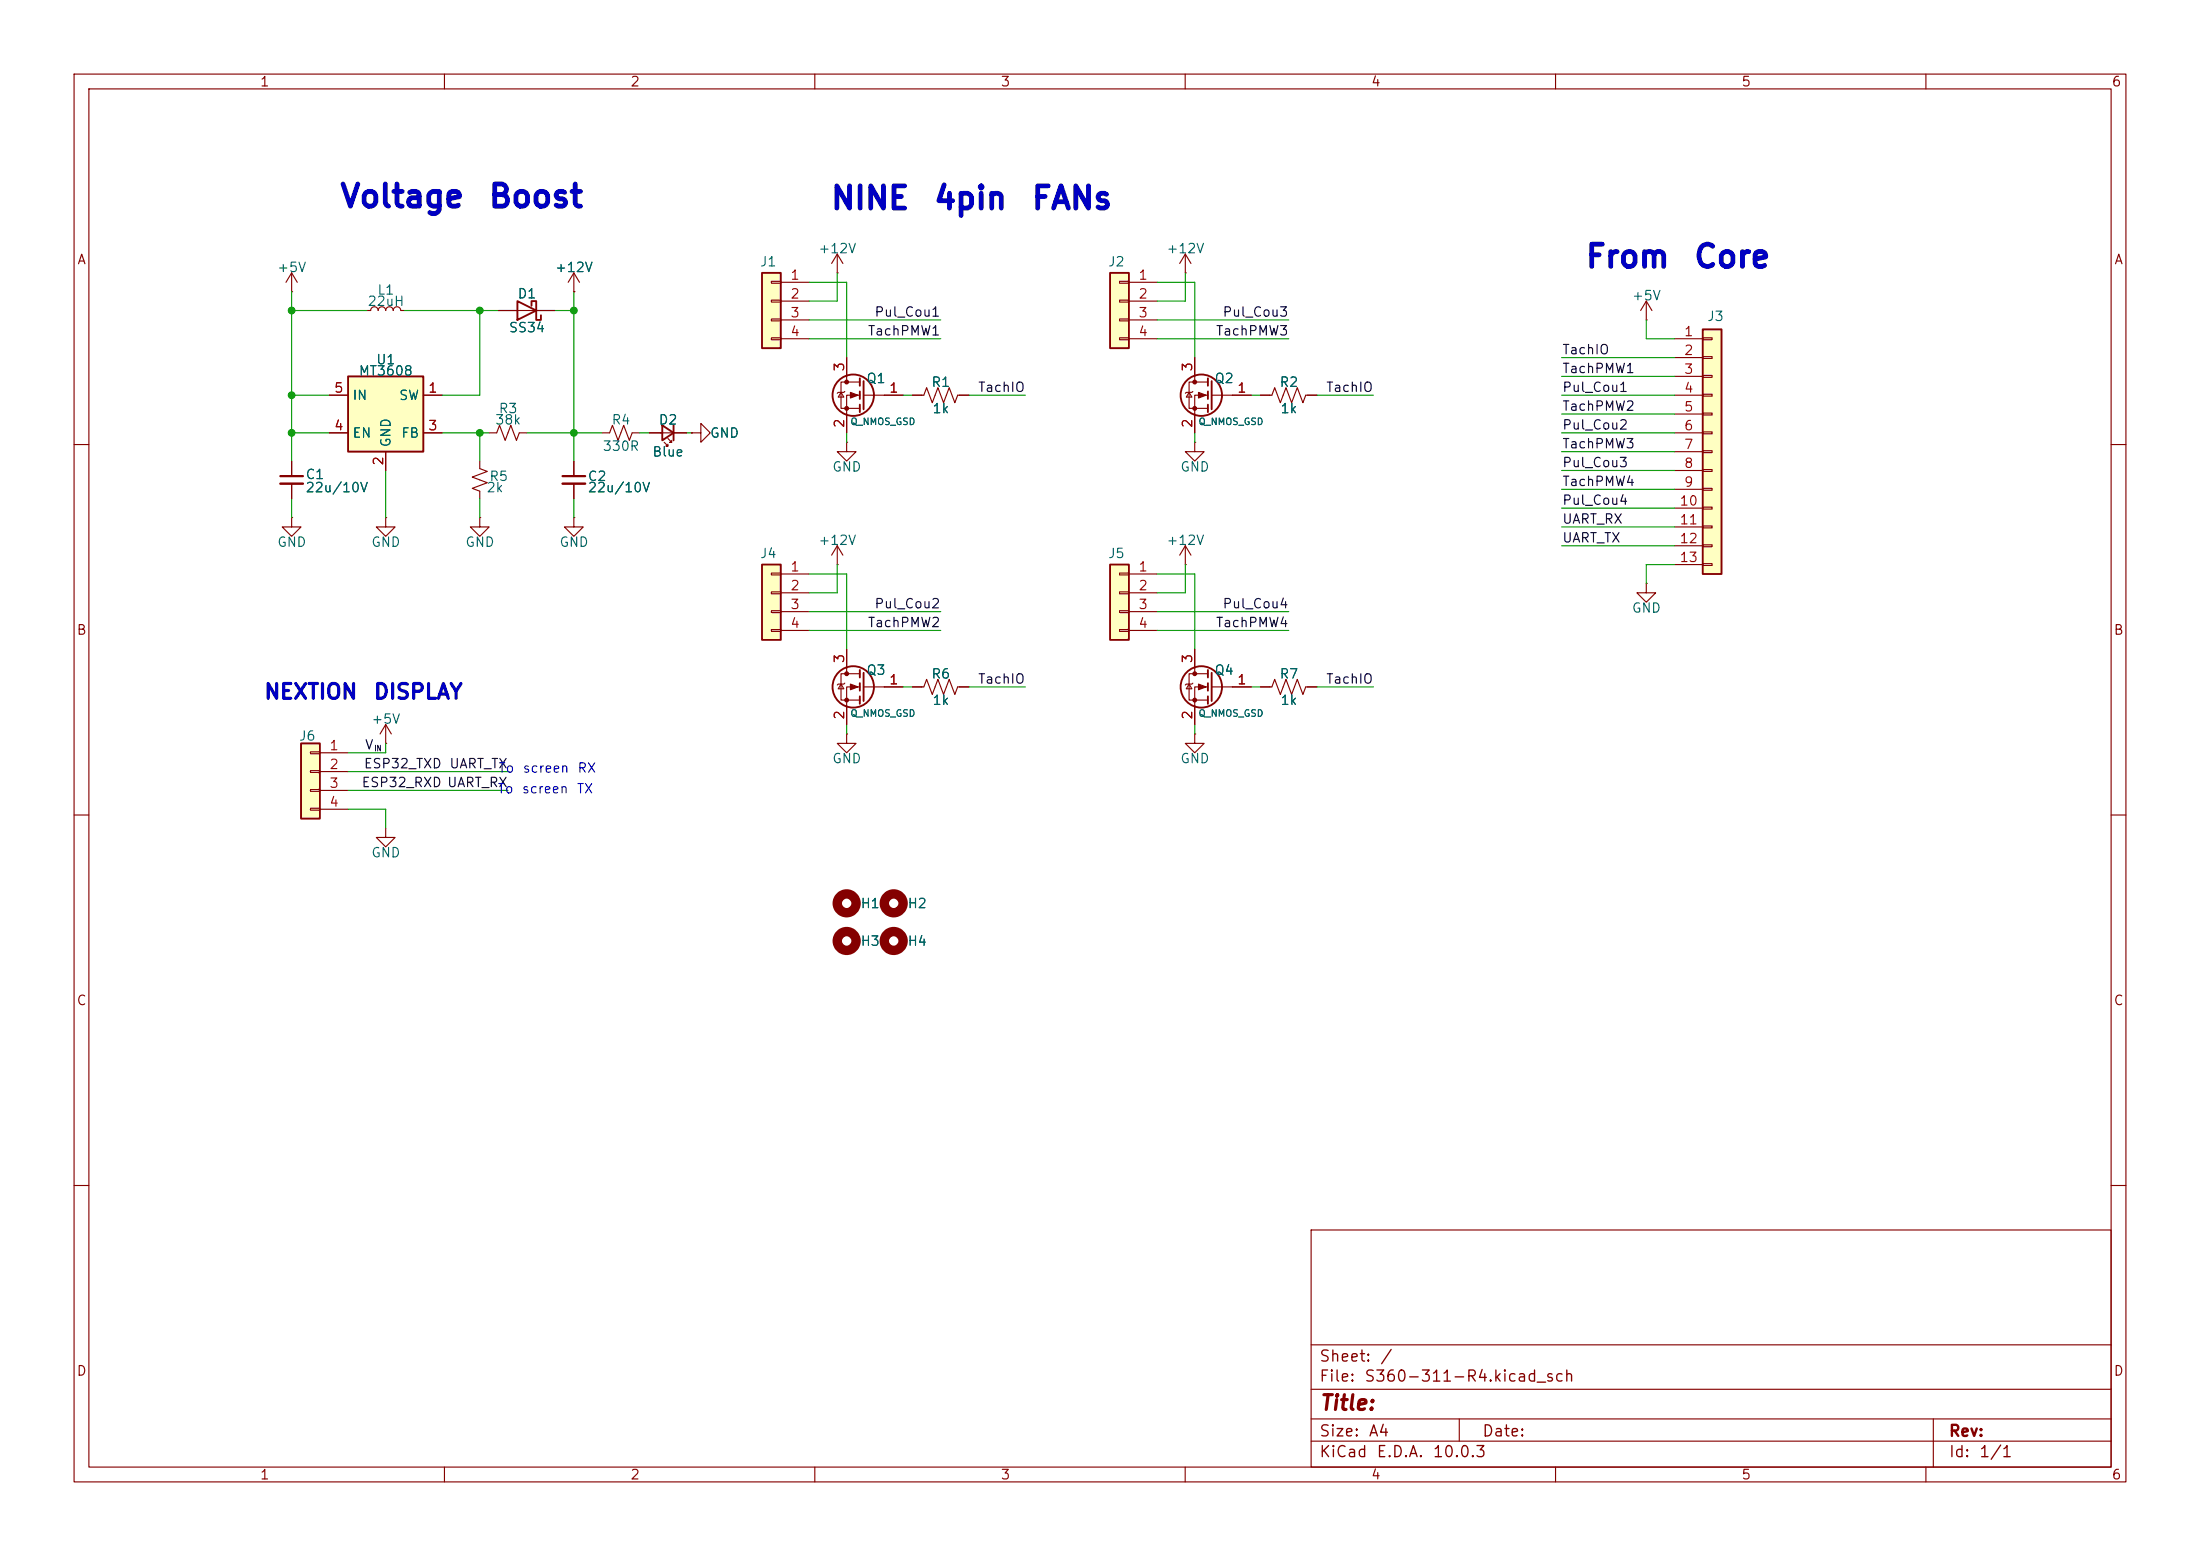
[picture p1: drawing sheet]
<svg xmlns="http://www.w3.org/2000/svg" width="297mm" height="210mm" viewBox="0 0 297 210" stroke-linecap="round" stroke-linejoin="round" font-family="sans-serif">
<g fill="none" stroke="#840000" stroke-width=".15">
<path d="M10 10h277v190h-277zM12 12h273v186h-273zM60 10v2M110 10v2M160 10v2M210 10v2M260 10v2M49.5 41.9h.5a.51 .51 0 0 1 .5-.5 .51 .51 0 0 1 .6 .5 .51 .51 0 0 1 .5-.5 .51 .51 0 0 1 .5 .5 .51 .51 0 0 1 .5-.5 .51 .51 0 0 1 .5 .5 .51 .51 0 0 1 .5-.5 .51 .51 0 0 1 .5 .5h.5M10 60h2M285 60h2M10 110h2M285 110h2"/>
<path d="M10 160h2M177 166h108v32h-108zM285 160h2M60 198v2M110 198v2M160 198v2M177 194.5h108M177 191.5h108M177 187.5h108M177 181.5h108M197 191.5v3M210 198v2"/>
<path d="M260 198v2M261 191.5v6.5"/>
</g>
<path d="M149.9 36.8h2.5v10.2h-2.5z" fill="#ffffc2"/>
<g fill="none" stroke="#840000" stroke-width=".25">
<path d="M149.9 36.8h2.5v10.2h-2.5zM116.1 51.1v1M116.1 52.8v1M116.1 54.6v1M116.6 51.4v3.8M163.1 51.1v1M163.1 52.8v1M163.1 54.6v1M163.6 51.4v3.8M163.1 90.4v1M163.1 92.2v1M163.1 94v1"/>
<path d="M163.6 90.8v3.8"/>
<circle cx="115.2" cy="53.3" r="2.79"/>
<circle cx="162.2" cy="53.3" r="2.79"/>
<circle cx="162.2" cy="92.7" r="2.79"/>
</g>
<g fill="none" stroke="#840000" stroke-width=".15">
<path d="M39.4 39.4h.1M39.4 36.8l-.8 1.3M39.4 36.8l.7 1.3M39.4 36.8v2.6M77.5 39.4h.1M77.5 36.8l-.8 1.3M77.5 36.8l.7 1.3M77.5 36.8v2.6M113 36.8h.1M113 34.3l.8 1.3M113 34.3l-.7 1.3M113 34.3v2.5"/>
<path d="M151.1 38h1.3v.2h-1.3zM152.4 38.1h3.8M160 36.8h.1M160 34.3v2.5M160 34.3l.8 1.3M160 34.3l-.7 1.3M66 58.4h1.1l.3-1 .8 2 .8-2 .7 2 .4-1h1M113.5 53l.4 .6h-.7zM114 52.8l-.1 .2h-.7l-.2 .1M114.3 59.7v1.3h1.3l-1.3 1.2-1.3-1.2h1.3M114.3 59.7h.1M114.3 48.3v3.3"/>
<path d="M116.1 51.6h-2.6v3.5h2.6M116.1 53.3h-1.8v5.1M116.6 53.3h5.3M123.2 53.3h1.5l.4-1 .8 2.1 .7-2.1 .8 2.1 .7-2.1 .8 2.1 .4-1.1h1.5M151.1 40.5h1.3v.3h-1.3zM151.1 43.1h1.3v.2h-1.3zM151.1 45.6h1.3v.2h-1.3zM152.4 40.6h3.8M152.4 43.2h3.8M152.4 45.7h3.8M160.5 53l.4 .6h-.8zM161 52.8l-.1 .2h-.8l-.1 .1"/>
<path d="M161.3 59.7v1.3h1.3l-1.3 1.2-1.3-1.2h1.3M161.3 59.7h.1M161.3 48.3v3.3M163.1 51.6h-2.6v3.5h2.6M163.1 53.3h-1.8v5.1M163.6 53.3h5.3M170.2 53.3h1.5l.4-1 .7 2.1 .8-2.1 .8 2.1 .7-2.1 .8 2.1 .4-1.1h1.5M222.2 43.2h.1M222.2 40.6l-.7 1.3M222.2 40.6l.8 1.3M222.2 40.6v2.6M52.1 69.9v1.2h1.2l-1.2 1.3-1.3-1.3h1.3"/>
<path d="M52.1 69.9h.1M160 76.2h.1M160 73.7l.8 1.2M160 73.7l-.7 1.2M160 73.7v2.5M222.2 78.7v1.3h1.3l-1.3 1.3-1.2-1.3h1.2M222.2 78.7h.1M160.5 92.3l.4 .7h-.8zM161 92.2l-.1 .1h-.8l-.1 .2M161.3 99.1v1.2h1.3l-1.3 1.3-1.3-1.3h1.3M161.3 99.1h.1M161.3 87.6v3.3"/>
<path d="M163.1 90.9h-2.6v3.6h2.6M163.1 92.7h-1.8v5.1M163.6 92.7h5.3M170.2 92.7h1.5l.4-1 .7 2 .8-2 .8 2 .7-2 .8 2 .4-1h1.5"/>
</g>
<g fill="#840000" stroke="#840000" stroke-width=".15">
<path d="M161.8 53l1 .3-1 .4z"/>
<path d="M114.8 53l1 .3-1 .4z"/>
<path d="M161.8 92.3l1 .4-1 .4z"/>
<circle cx="161.3" cy="51.6" r=".25"/>
<circle cx="161.3" cy="55.1" r=".25"/>
<circle cx="114.3" cy="51.6" r=".25"/>
<circle cx="114.3" cy="55.1" r=".25"/>
<circle cx="161.3" cy="90.9" r=".25"/>
<circle cx="161.3" cy="94.5" r=".25"/>
</g>
<path d="M102.9 36.8h2.5v10.2h-2.5z" fill="#ffffc2"/>
<path d="M102.9 36.8h2.5v10.2h-2.5zM69.8 40.6l2.6 1.3-2.6 1.3zM71.8 41.3v-.7h.6v2.6h.6v-.7" fill="none" stroke="#840000" stroke-width=".25"/>
<g fill="none" stroke="#840000" stroke-width=".15">
<path d="M104.1 38h1.3v.2h-1.3zM105.4 38.1h3.8M67.3 41.9h7.6M104.1 40.5h1.3v.3h-1.3zM104.1 43.1h1.3v.2h-1.3zM104.1 45.6h1.3v.2h-1.3zM105.4 40.6h3.8M105.4 43.2h3.8M105.4 45.7h3.8M77.5 69.9v1.2h1.2l-1.2 1.3-1.3-1.3h1.3M77.5 69.9h.1M77.5 62.2v2.1"/>
<path d="M77.5 65.3v2M123.2 92.7h1.5l.4-1 .8 2 .7-2 .8 2 .7-2 .8 2 .4-1h1.5"/>
</g>
<path d="M75.9 64.3h3.1" fill="none" stroke="#840000" stroke-width=".3"/>
<path d="M75.9 65.3h3.1" fill="none" stroke="#840000" stroke-width=".33"/>
<path d="M229.9 44.5h2.5v33h-2.5z" fill="#ffffc2"/>
<path d="M229.9 44.5h2.5v33h-2.5z" fill="none" stroke="#840000" stroke-width=".25"/>
<g fill="none" stroke="#840000" stroke-width=".15">
<path d="M81.3 58.4h1l.4-1 .7 2 .8-2 .8 2 .3-1h1.1M226.1 45.7h3.8M226.1 48.3h3.8M226.1 50.8h3.8M226.1 53.3h3.8M226.1 55.9h3.8M226.1 58.4h3.8M229.9 45.6h1.2v.2h-1.2zM229.9 48.1h1.2v.3h-1.2zM229.9 50.7h1.2v.2h-1.2zM229.9 53.2h1.2v.3h-1.2zM229.9 55.8h1.2v.2h-1.2z"/>
<path d="M229.9 58.3h1.2v.2h-1.2zM39.4 62.2v2.1M39.4 65.3v2M113 76.2h.1M113 73.7l.8 1.2M113 73.7l-.7 1.2M113 73.7v2.5M226.1 61h3.8M226.1 63.5h3.8M226.1 66h3.8M226.1 68.6h3.8M226.1 71.1h3.8"/>
<path d="M226.1 73.7h3.8M226.1 76.2h3.8M229.9 60.8h1.2v.3h-1.2zM229.9 63.4h1.2v.2h-1.2zM229.9 65.9h1.2v.3h-1.2zM229.9 68.5h1.2v.2h-1.2zM229.9 71h1.2v.2h-1.2zM229.9 73.5h1.2v.3h-1.2zM229.9 76.1h1.2v.2h-1.2zM52.1 97.8l-.8 1.3M52.1 97.8l.7 1.3M52.1 97.8v2.5"/>
<path d="M52.1 100.3h.1"/>
</g>
<path d="M37.8 64.3h3.1" fill="none" stroke="#840000" stroke-width=".3"/>
<path d="M37.8 65.3h3.1" fill="none" stroke="#840000" stroke-width=".33"/>
<path d="M102.9 76.2h2.5v10.2h-2.5z" fill="#ffffc2"/>
<path d="M89.4 57.4l1.5 1-1.5 1zM90.9 57.4v2M102.9 76.2h2.5v10.2h-2.5z" fill="none" stroke="#840000" stroke-width=".25"/>
<path d="M87.6 58.4h5.1M89.7 59.7l.5 .5h-.3h.3v-.3M90.2 59.2l.5 .5h-.3h.3v-.3M104.1 77.3h1.3v.3h-1.3zM104.1 79.9h1.3v.2h-1.3zM105.4 77.5h3.8M104.1 82.4h1.3v.3h-1.3zM104.1 85h1.3v.2h-1.3zM105.4 80h3.8M105.4 82.6h3.8M105.4 85.1h3.8" fill="none" stroke="#840000" stroke-width=".15"/>
<path d="M149.9 76.2h2.5v10.2h-2.5z" fill="#ffffc2"/>
<path d="M149.9 76.2h2.5v10.2h-2.5z" fill="none" stroke="#840000" stroke-width=".25"/>
<path d="M39.4 69.9v1.2h1.2l-1.2 1.3-1.3-1.3h1.3M39.4 69.9h.1M64.8 62.2v1l1 .4-2 .8 2 .8-2 .7 1 .4v1M151.1 77.3h1.3v.3h-1.3zM151.1 79.9h1.3v.2h-1.3zM152.4 77.5h3.8M151.1 82.4h1.3v.3h-1.3zM151.1 85h1.3v.2h-1.3zM152.4 80h3.8M152.4 82.6h3.8M152.4 85.1h3.8" fill="none" stroke="#840000" stroke-width=".15"/>
<path d="M47 50.8h10.1v10.2h-10.1z" fill="#ffffc2"/>
<g fill="none" stroke="#840000" stroke-width=".25">
<path d="M47 50.8h10.1v10.2h-10.1zM116.1 90.4v1M116.1 92.2v1M116.1 94v1M116.6 90.8v3.8"/>
<circle cx="115.2" cy="92.7" r="2.79"/>
</g>
<g fill="none" stroke="#840000" stroke-width=".15">
<path d="M44.4 53.3h2.6M44.4 58.4h2.6M57.1 53.3h2.6M57.1 58.4h2.6M93.3 58.4h1.3v-1.2l1.3 1.2-1.3 1.3v-1.3M93.3 58.4h.1M52.1 61v2.5M64.8 69.9v1.2h1.2l-1.2 1.3-1.3-1.3h1.3M64.8 69.9h.1M113.5 92.3l.4 .7h-.7zM114 92.2l-.1 .1h-.7l-.2 .2M114.3 87.6v3.3"/>
<path d="M116.1 90.9h-2.6v3.6h2.6M116.1 92.7h-1.8v5.1M116.6 92.7h5.3"/>
</g>
<g fill="#840000" stroke="#840000" stroke-width=".15">
<path d="M114.8 92.3l1 .4-1 .4z"/>
<circle cx="114.3" cy="90.9" r=".25"/>
<circle cx="114.3" cy="94.5" r=".25"/>
</g>
<path d="M40.6 100.3h2.6v10.2h-2.6z" fill="#ffffc2"/>
<path d="M40.6 100.3h2.6v10.2h-2.6z" fill="none" stroke="#840000" stroke-width=".25"/>
<g fill="none" stroke="#840000" stroke-width=".15">
<path d="M77.5 39.4h.1M44.4 53.3h2.6M44.4 58.4h2.6M57.1 53.3h2.6M57.1 58.4h2.6M67.3 41.9h2.5M72.4 41.9h2.5M87.6 58.4h1.8M90.9 58.4h1.8M93.3 58.4h.1M114.3 48.3v2.5M114.3 55.9v2.5"/>
<path d="M119.4 53.3h2.5M123.2 53.3h1.3M129.5 53.3h1.3M161.3 48.3v2.5M161.3 55.9v2.5M166.4 53.3h2.5M170.2 53.3h1.2M176.5 53.3h1.3M39.4 62.2v2.1M39.4 65.3v2M52.1 61v2.5M77.5 62.2v2.1"/>
<path d="M77.5 65.3v2M114.3 99.1v1.2h1.3l-1.3 1.3-1.3-1.3h1.3M114.3 99.1h.1M114.3 87.6v2.6M114.3 95.3v2.5M119.4 92.7h2.5M123.2 92.7h1.3M129.5 92.7h1.3M161.3 87.6v2.6M161.3 95.3v2.5M166.4 92.7h2.5M170.2 92.7h1.2"/>
<path d="M176.5 92.7h1.3M41.9 101.5h1.3v.2h-1.3zM41.9 104h1.3v.3h-1.3zM41.9 106.6h1.3v.2h-1.3zM41.9 109.1h1.3v.2h-1.3zM43.2 101.6h3.8M43.2 104.1h3.8M43.2 106.7h3.8M43.2 109.2h3.8M52.1 111.8v1.2h-1.3l1.3 1.3 1.2-1.3h-1.2"/>
</g>
<g fill="none" stroke="#840000" stroke-width="1.3">
<circle cx="114.3" cy="121.9" r="1.27"/>
<circle cx="114.3" cy="127" r="1.27"/>
<circle cx="120.6" cy="121.9" r="1.27"/>
<circle cx="120.6" cy="127" r="1.27"/>
</g>
<g fill="none" stroke="#009600" stroke-width=".15">
<path d="M39.4 39.4v22.8M77.5 39.4v22.8M109.2 38.1h5.1v10.2M113 36.8v3.8h-3.8M156.2 38.1h5.1v10.2M160 36.8v3.8h-3.8M39.4 53.3h5M39.4 41.9h10.1M39.4 58.4h5M54.6 41.9h12.7M59.7 58.4h6.3M64.8 41.9v11.4h-5.1"/>
<path d="M64.8 58.4v3.8M71.1 58.4h10.2M74.9 41.9h2.6M86.4 58.4h1.2M92.7 58.4h.6M109.2 45.7h17.8M109.2 43.2h17.8M114.3 58.4v1.3M121.9 53.3h1.3M130.8 53.3h7.6M156.2 45.7h17.8M156.2 43.2h17.8"/>
<path d="M161.3 58.4v1.3M168.9 53.3h1.3M177.8 53.3h7.6M210.8 53.3h15.3M210.8 50.8h15.3M210.8 58.4h15.3M210.8 48.3h15.3M210.8 55.9h15.3M222.2 43.2v2.5h3.9M39.4 67.3v2.6M52.1 63.5v6.4M64.8 67.3v2.6"/>
<path d="M77.5 67.3v2.6M109.2 77.5h5.1v10.1M113 76.2v3.8h-3.8M156.2 77.5h5.1v10.1M160 76.2v3.8h-3.8M210.8 63.5h15.3M210.8 73.7h15.3M210.8 68.6h15.3M210.8 66h15.3M210.8 71.1h15.3M210.8 61h15.3M226.1 76.2h-3.9v2.5"/>
<path d="M109.2 85.1h17.8M109.2 82.6h17.8M114.3 97.8v1.3M121.9 92.7h1.3M130.8 92.7h7.6M156.2 85.1h17.8M156.2 82.6h17.8M161.3 97.8v1.3M168.9 92.7h1.3M177.8 92.7h7.6M47 109.2h5.1v2.6M47 106.7h21.6"/>
<path d="M47 104.1h21.6M52.1 100.3v1.3h-5.1"/>
</g>
<g fill="#009600" stroke="#009600" stroke-width=".14">
<circle cx="77.5" cy="41.9" r=".46"/>
<circle cx="39.4" cy="53.3" r=".46"/>
<circle cx="39.4" cy="41.9" r=".46"/>
<circle cx="64.8" cy="41.9" r=".46"/>
<circle cx="39.4" cy="58.4" r=".46"/>
<circle cx="77.5" cy="58.4" r=".46"/>
<circle cx="64.8" cy="58.4" r=".46"/>
</g>
<g font-size="3" fill="#0000c2">
<text x="45.7" y="28.7">Voltage</text>
<text x="65.8" y="28.7">Boost</text>
<text x="112" y="29">NINE</text>
<text x="125.9" y="29">4pin</text>
<text x="139.1" y="29">FANs</text>
<text x="213.9" y="36.9">From</text>
<text x="228.5" y="36.9">Core</text>
</g>
<g font-size="2" fill="#0000c2">
<text x="35.5" y="94.9">NEXTION</text>
<text x="50.3" y="94.9">DISPLAY</text>
</g>
<text font-size="2" fill="#840000" x="178" y="190.8">Title:</text>
<g font-size="1.5" fill="#840000">
<text x="178" y="184.2">Sheet:</text>
<text x="186.2" y="184.2">/</text>
<text x="178" y="186.9">File:</text>
<text x="184.1" y="186.9">S360-311-R4.kicad_sch</text>
<text x="178" y="197.1">KiCad</text>
<text x="178" y="194.3">Size:</text>
<text x="184.7" y="194.3">A4</text>
<text x="185.7" y="197.1">E.D.A.</text>
<text x="193.3" y="197.1">10.0.3</text>
<text x="200" y="194.3">Date:</text>
<text x="263" y="194.3">Rev:</text>
<text x="263" y="197.1">Id:</text>
<text x="267.1" y="197.1">1/1</text>
</g>
<g font-size="1.3" fill="#840000">
<text x="35" y="12">1</text>
<text x="85" y="12">2</text>
<text x="135" y="12">3</text>
<text x="185" y="12">4</text>
<text x="235" y="12">5</text>
<text x="285" y="12">6</text>
<text x="10.3" y="36">A</text>
<text x="285.3" y="36">A</text>
<text x="10.3" y="86">B</text>
<text x="285.3" y="86">B</text>
<text x="10.3" y="136">C</text>
<text x="285.3" y="136">C</text>
<text x="10.3" y="186">D</text>
<text x="285.3" y="186">D</text>
<text x="35" y="200">1</text>
<text x="85" y="200">2</text>
<text x="135" y="200">3</text>
<text x="185" y="200">4</text>
<text x="235" y="200">5</text>
<text x="285" y="200">6</text>
</g>
<g font-size="1.3" fill="#006464">
<text x="110.4" y="34.5">+12V</text>
<text x="157.4" y="34.5">+12V</text>
<text x="37.3" y="37">+5V</text>
<text x="49.5" y="41.6">22uH</text>
<text x="50.8" y="40.1">L1</text>
<text x="69.8" y="40.6">D1</text>
<text x="74.8" y="37">+12V</text>
<text x="102.5" y="36.3">J1</text>
<text x="149.5" y="36.3">J2</text>
<text x="220.2" y="40.8">+5V</text>
<text x="68.6" y="45.2">SS34</text>
<text x="230.4" y="43.6">J3</text>
<text x="48.3" y="51">MT3608</text>
<text x="50.7" y="49.5">U1</text>
<text x="116.9" y="52">Q1</text>
<text x="125.7" y="52.5">R1</text>
<text x="163.9" y="52">Q2</text>
<text x="172.6" y="52.5">R2</text>
<text x="47.5" y="59.4">EN</text>
<text x="47.5" y="54.3">IN</text>
<text x="53.8" y="54.3">SW</text>
<text x="54.1" y="59.4">FB</text>
<text x="66.8" y="57.6">38k</text>
<text x="67.2" y="56.1">R3</text>
<text x="82.5" y="57.6">R4</text>
<text x="88.8" y="57.6">D2</text>
<text x="95.8" y="59.4">GND</text>
<text x="125.8" y="56.1">1k</text>
<text x="172.8" y="56.1">1k</text>
<text x="41.2" y="65">C1</text>
<text x="53" y="60.5" transform="rotate(-90 53 60.5)">GND</text>
<text x="66" y="65.2">R5</text>
<text x="79.3" y="65.2">C2</text>
<text x="81.3" y="61.2">330R</text>
<text x="88" y="61.9">Blue</text>
<text x="112.3" y="64">GND</text>
<text x="159.3" y="64">GND</text>
<text x="41.2" y="66.8">22u/10V</text>
<text x="65.6" y="66.8">2k</text>
<text x="79.3" y="66.8">22u/10V</text>
<text x="37.3" y="74.1">GND</text>
<text x="50" y="74.1">GND</text>
<text x="62.7" y="74.1">GND</text>
<text x="75.4" y="74.1">GND</text>
<text x="102.5" y="75.6">J4</text>
<text x="110.4" y="73.9">+12V</text>
<text x="149.5" y="75.6">J5</text>
<text x="157.4" y="73.9">+12V</text>
<text x="220.2" y="83">GND</text>
<text x="116.9" y="91.4">Q3</text>
<text x="125.7" y="91.9">R6</text>
<text x="125.8" y="95.5">1k</text>
<text x="163.9" y="91.4">Q4</text>
<text x="172.6" y="91.9">R7</text>
<text x="172.8" y="95.5">1k</text>
<text x="40.3" y="100.3">J6</text>
<text x="50" y="98">+5V</text>
<text x="112.3" y="103.3">GND</text>
<text x="159.3" y="103.3">GND</text>
<text x="50" y="116">GND</text>
<text x="116.1" y="122.9">H1</text>
<text x="122.4" y="122.9">H2</text>
<text x="116.1" y="128">H3</text>
<text x="122.4" y="128">H4</text>
</g>
<g font-size="1.3" fill="#a90000">
<text x="106.6" y="38.1">1</text>
<text x="106.6" y="40.6">2</text>
<text x="153.6" y="38.1">1</text>
<text x="153.6" y="40.6">2</text>
<text x="106.6" y="43.2">3</text>
<text x="106.6" y="45.7">4</text>
<text x="153.6" y="43.2">3</text>
<text x="153.6" y="45.7">4</text>
<text x="227.3" y="45.7">1</text>
<text x="45" y="53.3">5</text>
<text x="57.7" y="53.3">1</text>
<text x="114.3" y="50.2" transform="rotate(-90 114.3 50.2)">3</text>
<text x="119.9" y="53.3">1</text>
<text x="161.3" y="50.2" transform="rotate(-90 161.3 50.2)">3</text>
<text x="166.9" y="53.3">1</text>
<text x="227.3" y="48.2">2</text>
<text x="227.3" y="50.8">3</text>
<text x="227.3" y="53.3">4</text>
<text x="45" y="58.4">4</text>
<text x="57.7" y="58.4">3</text>
<text x="114.3" y="57.9" transform="rotate(-90 114.3 57.9)">2</text>
<text x="161.3" y="57.9" transform="rotate(-90 161.3 57.9)">2</text>
<text x="227.3" y="55.9">5</text>
<text x="227.3" y="58.4">6</text>
<text x="52" y="62.9" transform="rotate(-90 52 62.9)">2</text>
<text x="227.3" y="60.9">7</text>
<text x="227.3" y="63.5">8</text>
<text x="226.7" y="68.6">10</text>
<text x="226.7" y="71.1">11</text>
<text x="227.3" y="66">9</text>
<text x="106.6" y="77.4">1</text>
<text x="153.6" y="77.4">1</text>
<text x="226.7" y="73.6">12</text>
<text x="226.7" y="76.2">13</text>
<text x="106.6" y="80">2</text>
<text x="106.6" y="82.5">3</text>
<text x="153.6" y="80">2</text>
<text x="153.6" y="82.5">3</text>
<text x="106.6" y="85.1">4</text>
<text x="114.3" y="89.6" transform="rotate(-90 114.3 89.6)">3</text>
<text x="153.6" y="85.1">4</text>
<text x="161.3" y="89.6" transform="rotate(-90 161.3 89.6)">3</text>
<text x="119.9" y="92.7">1</text>
<text x="166.9" y="92.7">1</text>
<text x="44.4" y="101.6">1</text>
<text x="114.3" y="97.2" transform="rotate(-90 114.3 97.2)">2</text>
<text x="161.3" y="97.2" transform="rotate(-90 161.3 97.2)">2</text>
<text x="44.4" y="104.1">2</text>
<text x="44.4" y="106.7">3</text>
<text x="44.4" y="109.2">4</text>
</g>
<g font-size="1.3" fill="#0f0f0f">
<text x="117.1" y="45.6">TachPMW1</text>
<text x="118" y="43.1">Pul_Cou1</text>
<text x="164.1" y="45.6">TachPMW3</text>
<text x="165" y="43.1">Pul_Cou3</text>
<text x="131.9" y="53.2">TachIO</text>
<text x="178.9" y="53.2">TachIO</text>
<text x="210.8" y="48.1">TachIO</text>
<text x="210.8" y="50.7">TachPMW1</text>
<text x="210.8" y="53.2">Pul_Cou1</text>
<text x="210.8" y="58.3">Pul_Cou2</text>
<text x="210.8" y="55.8">TachPMW2</text>
<text x="210.8" y="65.9">TachPMW4</text>
<text x="210.8" y="63.4">Pul_Cou3</text>
<text x="210.8" y="60.8">TachPMW3</text>
<text x="210.8" y="68.5">Pul_Cou4</text>
<text x="210.8" y="71">UART_RX</text>
<text x="210.8" y="73.5">UART_TX</text>
<text x="118" y="82.4">Pul_Cou2</text>
<text x="165" y="82.4">Pul_Cou4</text>
<text x="117.1" y="85">TachPMW2</text>
<text x="164.1" y="85">TachPMW4</text>
<text x="131.9" y="92.6">TachIO</text>
<text x="178.9" y="92.6">TachIO</text>
<text x="49.2" y="101.5">V</text>
<text x="48.7" y="106.6">ESP32_RXD UART_RX</text>
<text x="49" y="104">ESP32_TXD UART_TX</text>
</g>
<g font-size="1.3" fill="#0000c2">
<text x="67.1" y="107.4">To</text>
<text x="67.2" y="104.6">To</text>
<text x="70.4" y="107.4">screen</text>
<text x="70.5" y="104.6">screen</text>
<text x="77.8" y="107.4">TX</text>
<text x="77.9" y="104.6">RX</text>
</g>
<g font-size=".9" fill="#006464">
<text x="114.7" y="57.6">Q_NMOS_GSD</text>
<text x="161.7" y="57.6">Q_NMOS_GSD</text>
<text x="114.7" y="97">Q_NMOS_GSD</text>
<text x="161.7" y="97">Q_NMOS_GSD</text>
</g>
<text font-size=".8" fill="#0f0f0f" x="50.5" y="101.6">IN</text>
</svg>
